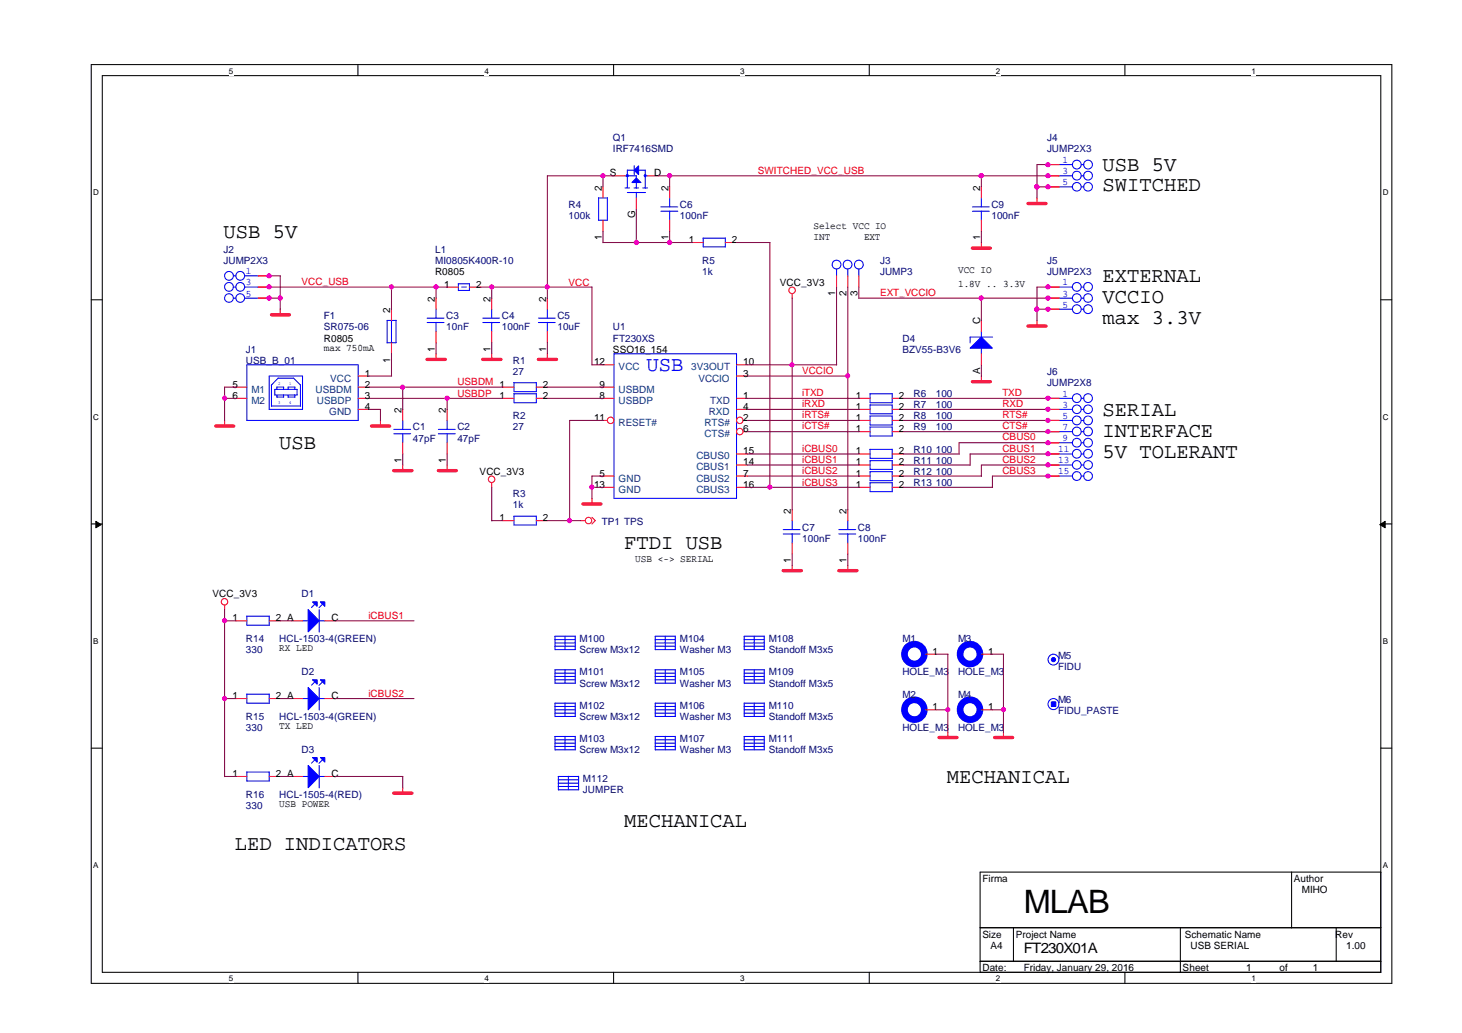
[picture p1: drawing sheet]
<svg xmlns="http://www.w3.org/2000/svg" width="297mm" height="210mm" viewBox="0 0 297 210" stroke-linecap="round" stroke-linejoin="round" font-family="sans-serif">
<path d="M18.5 13.1h264.3v186.7h-264.3zM20.8 15.4h259.7v182.2h-259.7z" fill="none" stroke="#000" stroke-width=".21"/>
<g fill="#fff">
<path d="M46.5 13.5h.9v1.8h-.9z"/>
<path d="M46.5 198h.9v1.8h-.9z"/>
</g>
<path d="M72.7 13.1v2.3M72.7 197.6v2.2" fill="none" stroke="#000" stroke-width=".21"/>
<g fill="#fff">
<path d="M98.5 13.5h.9v1.8h-.9z"/>
<path d="M98.5 198h.9v1.8h-.9z"/>
</g>
<path d="M124.7 13.1v2.3M124.7 197.6v2.2" fill="none" stroke="#000" stroke-width=".21"/>
<g fill="#fff">
<path d="M150.4 13.5h.9v1.8h-.9z"/>
<path d="M150.4 198h.9v1.8h-.9z"/>
</g>
<path d="M176.6 13.1v2.3M176.6 197.6v2.2" fill="none" stroke="#000" stroke-width=".21"/>
<g fill="#fff">
<path d="M202.4 13.5h.8v1.8h-.8z"/>
<path d="M202.4 198h.8v1.8h-.8z"/>
</g>
<path d="M228.6 13.1v2.3M228.6 197.6v2.2" fill="none" stroke="#000" stroke-width=".21"/>
<g fill="#fff">
<path d="M254.3 13.5h.9v1.8h-.9z"/>
<path d="M254.3 198h.9v1.8h-.9z"/>
<path d="M18.9 38.3h1.2v1.8h-1.2z"/>
<path d="M280.9 38.3h1.2v1.8h-1.2z"/>
<path d="M18.9 83.8h1.2v1.9h-1.2z"/>
<path d="M280.9 83.8h1.2v1.9h-1.2z"/>
</g>
<path d="M18.5 60.9h2.3M280.5 60.9h2.3" fill="none" stroke="#000" stroke-width=".21"/>
<g fill="#fff">
<path d="M18.9 129.4h1.1v1.8h-1.1z"/>
<path d="M280.9 129.4h1.1v1.8h-1.1z"/>
</g>
<path d="M18.5 106.5h2.3M280.5 106.5h2.3" fill="none" stroke="#000" stroke-width=".21"/>
<g fill="#000" stroke="#000" stroke-width=".2">
<path d="M19.5 105.9l1.1 .7-1.1 .6z" fill-rule="evenodd"/>
<path d="M280.3 106.6l1.1-.7v1.3z" fill-rule="evenodd"/>
</g>
<g fill="#fff">
<path d="M18.9 174.9h1.1v1.9h-1.1z"/>
<path d="M280.9 174.9h1.1v1.9h-1.1z"/>
</g>
<path d="M18.5 152h2.3M280.5 152h2.3M199.1 177.2h81.4v20.4h-81.4zM262.4 177.2v11.4M199.1 188.5h81.4M199.1 195.3h81.4M205.9 188.5v6.9M239.8 188.5v9.1M271.5 188.5v6.9" fill="none" stroke="#000" stroke-width=".21"/>
<g fill="none" stroke="#f00" stroke-width=".21">
<path d="M122.5 38v2.2M124.8 35.7h2.2M131.6 35.7h2.2M136.1 38v2.2M199.4 38v2.2M212.9 33.4h2.3M212.9 35.7h2.3M212.9 38h2.3M52.4 56.1h2.3M52.4 58.3h2.3M90.8 58.3h2.3M95.4 58.3h2.3"/>
<path d="M122.5 44.7v2.3M129.3 40.2v2.3M136.1 44.7v2.3M140.6 49.3h2.3M147.4 49.3h2.2M160.9 59.7v.9M170 56.1v2.2M172.3 56.1v2.2M174.5 56.1v2.2M199.4 44.7v2.3M199.4 49.3v1.2M210.7 40.2v1.2"/>
<path d="M212.9 58.3h2.3M47.9 78.7h2.3M52.4 60.6h2.3M56.9 62.8v1.2M72.8 76.4h2.3M72.8 78.7h2.3M79.5 62.8v2.3M79.5 69.6v2.3M88.6 60.6v2.2M88.6 67.4v2.2M88.6 71.9v1.2M99.9 60.6v2.2"/>
<path d="M99.9 67.4v2.2M99.9 71.9v1.2M102.1 78.7h2.3M109 78.7h2.2M111.2 60.6v2.2M111.2 67.4v2.2M111.2 71.9v1.2M122.5 78.7h2.3M122.5 74.1h2.3M149.6 76.4h2.3M149.6 74.1h2.3M199.4 65.1v2.3"/>
<path d="M199.4 71.9v2.2M199.4 76.4v1.2M210.7 65.1v1.2M212.9 60.6h2.3M212.9 62.8h2.3M45.6 85.4v1.2M47.9 80.9h2.3M72.8 80.9h2.3M72.8 83.2h2.3M77.3 85.4v1.2M81.8 83.2v2.2M81.8 90v2.2"/>
<path d="M81.8 94.5v1.2M90.8 83.2v2.2M90.8 90v2.2M90.8 94.5v1.2M99.9 98v1M102.1 80.9h2.3M109 80.9h2.2M122.5 96.7h2.3M122.5 99h2.3M122.5 80.9h2.3M122.5 85.4h.9M149.6 92.2h2.3"/>
<path d="M149.6 96.7h2.3M149.6 99h2.3M149.6 80.9h2.3M149.6 83.2h2.3M149.6 94.5h2.3M151 85.4h.9M151 87.7h.9M174.5 92.2h2.3M174.5 96.7h2.3M174.5 99h2.3M174.5 80.9h2.3M174.5 83.2h2.3"/>
<path d="M174.5 85.4h2.3M174.5 87.7h2.3M174.5 94.5h2.3M181.3 92.2h2.3M181.3 96.7h2.3M181.3 99h2.3M181.3 80.9h2.3M181.3 83.2h2.3M181.3 85.4h2.3M181.3 87.7h2.3M181.3 94.5h2.3M212.9 92.2h2.3"/>
<path d="M212.9 96.7h2.3M212.9 80.9h2.3M212.9 83.2h2.3M212.9 85.4h2.3M212.9 87.7h2.3M212.9 90h2.3M212.9 94.5h2.3M102.1 105.8h2.3M109 105.8h2.2M118 105.8h.9M120.3 101.3v1.1M120.3 105.1l.6 .7-.6 .7"/>
<path d="M160.9 103.5v2.3M160.9 110.3v2.3M160.9 114.9v1.1M172.3 103.5v2.3M172.3 110.3v2.3M172.3 114.9v1.1M45.6 122.9v1M47.9 126.2h2.3M54.7 126.2h2.2M59.2 126.2h2.3M66 126.2h2.2M188.1 132.9h2.2"/>
<path d="M199.4 132.9h2.2M47.9 157.8h2.3M47.9 141.9h2.3M54.7 157.8h2.2M54.7 141.9h2.2M59.2 157.8h2.3M59.2 141.9h2.3M66 157.8h2.2M66 141.9h2.2M188.1 144.2h2.2M192.6 148.8v1.1M199.4 144.2h2.2"/>
<path d="M203.9 148.8v1.1M81.8 160.1v1.1"/>
<circle cx="160.9" cy="59" r=".65"/>
<circle cx="99.9" cy="97.4" r=".65"/>
<circle cx="124.1" cy="85.4" r=".65"/>
<circle cx="150.3" cy="87.7" r=".65"/>
<circle cx="150.3" cy="85.4" r=".65"/>
<circle cx="119.6" cy="105.8" r=".65"/>
<circle cx="45.6" cy="122.3" r=".65"/>
</g>
<g fill="none" stroke="#f00" stroke-width=".68">
<path d="M197.6 50.4h3.6M208.9 41.4h3.6M55.2 64h3.6M86.8 73h3.7M98.1 73h3.7M109.4 73h3.7M197.6 77.6h3.6M208.9 66.3h3.6M43.9 86.6h3.6M75.5 86.6h3.7M80 95.6h3.7M89.1 95.6h3.6"/>
<path d="M118.4 102.4h3.7M159.1 116h3.7M170.4 116h3.7M190.8 149.9h3.6M202.1 149.9h3.6M80 161.2h3.7"/>
</g>
<g fill="none" stroke="#00f" stroke-width=".21">
<path d="M127 35.7h2.3v.5M127 38.2h.9M127.5 34.5v3.7M127.5 39.1h3.6M127.5 34.6h3.6M128.8 38.2h.9M128.9 33.7v1.8M129.3 37.1v1.1M129.3 39.1v1.1M130.6 38.2h1M131.1 35.7h.5M131.1 34.6v3.6"/>
<path d="M215.2 33.4h2.7M215.2 35.7h2.7M215.2 38h2.7M219.7 33.4h.5M219.7 35.7h.5M219.7 38h.5M47.4 56.1h.5M47.4 58.3h.5M49.7 56.1h2.7M49.7 58.3h2.7M93.1 57.7h2.3M93.1 57.7v1.4"/>
<path d="M93.1 59h2.3M93.8 58.3h.9M95.4 57.6v1.4M123.4 40.2v4.5h-1.8M123.4 40.2h-1.8v4.6M134.3 42.9h3.4M134.3 42h3.4M136.1 40.2v1.8M136.1 42.9v1.8M142.8 48.4h4.6M142.9 48.3v1.9h4.5M147.4 48.3v1.9"/>
<path d="M170 54.7v1.4M172.3 54.7v1.4M174.5 54.7v1.4M197.6 42.9h3.4M197.6 42h3.4M199.4 40.2v1.8M199.4 42.9v1.8M215.2 58.3h2.7M219.7 58.3h.5M47.4 60.6h.5M49.7 60.6h2.7M50.2 74.1h22.6v11.3h-22.6z"/>
<path d="M54.7 76.4h6.8v6.8h-6.8zM55.2 78.2v4.4M55.8 79.1h4.6v1.2h-4.6zM56.3 78.6v.5M56.3 78.7h1.4M56.5 76.8h3.1M56.5 76.8l-1.4 1.5M57.6 78.7v.5M58.5 78.6v.5M58.5 78.7h1.4M59.6 76.8l1.4 1.4M59.9 78.7v.5"/>
<path d="M61 78.2v4.3M79.5 65.1v4.5M80.5 65.1v4.5h-1.9M80.5 65.1h-1.8v4.6M86.8 65.5h3.4M86.8 64.6h3.4M88.6 62.8v1.8M88.6 65.5v1.9M98.1 65.5h3.4M98.1 64.6h3.4M99.9 62.8v1.8M99.9 65.5v1.9"/>
<path d="M104.4 77.8h4.6M104.4 80v1.8h4.6M104.4 77.7v1.9h4.6M109 77.7v1.9M109 80v1.8M109.4 65.5h3.4M109.4 64.6h3.4M111.2 62.8v1.8M111.2 65.5v1.9M124.8 71.9h24.8v29.4h-24.8zM176.8 80v1.8h4.5M181.3 80v1.8"/>
<path d="M199.4 67.3v1.2M199.4 70.7v1.2M201.7 68.5h-4.6v1.2M215.2 60.6h2.7M215.2 62.8h2.7M219.7 60.6h.5M219.7 62.8h.5M55.2 82.5h5.9M56.3 80.3v.4h1.4M57.6 80.2v.5M58.5 80.3v.4h1.4M59.9 80.2v.5"/>
<path d="M80 88.1h3.4M80 87.3h3.4M81.8 85.4v1.9M81.8 88.1v1.9M89.1 88.1h3.4M89.1 87.3h3.4M90.8 85.4v1.9M90.8 88.1v1.9M104.4 80h4.6M176.7 91.3h4.6M176.7 95.8h4.6M176.7 98.1h4.6"/>
<path d="M176.7 80h4.6M176.7 82.3h4.6M176.7 86.8h4.6M176.7 93.6h4.6M176.8 82.3v1.8h4.5M176.8 86.7v1.9h4.5M176.8 91.3v1.8h4.5M176.8 93.6v1.8h4.5M176.8 95.8v1.9h4.5M176.8 98v1.9h4.5M181.3 86.4v-1.9h-4.5v1.9h4.5M181.3 82.3v1.8"/>
<path d="M181.3 86.7v1.9M181.3 91.3v1.8M181.3 93.6v1.8M181.3 95.8v1.9M181.3 98v1.9M215.2 83.2h2.7M215.2 85.4h2.7M215.2 80.9h2.7M215.2 87.7h2.7M215.2 90h2.7M215.2 92.2h2.7M215.2 94.5h2.7"/>
<path d="M215.2 96.7h2.7M219.7 83.2h.5M219.7 85.4h.5M219.7 80.9h.5M219.7 87.7h.5M219.7 90h.5M219.7 92.2h.5M219.7 94.5h.5M219.7 96.7h.5M104.4 104.9h4.6M104.4 104.9v1.8h4.6M109 104.9v1.8"/>
<path d="M159.1 108.5h3.5M159.1 107.6h3.5M160.9 105.8v1.8M160.9 108.5v1.8M170.4 108.5h3.5M170.4 107.6h3.5M172.3 105.8v1.8M172.3 108.5v1.8M50.1 125.2h4.6v1.8M50.2 125.2v1.8h4.5M61.5 126.2h1.1M64 122.7l-.7 .7"/>
<path d="M64 138.5l-.7 .7M64.9 123.9v4.5M64.9 139.7v4.6M64.9 126.2h1.1M65.5 122.8l-.7 .7M65.5 138.6l-.7 .7M112.7 129.3l4.2-.1v2.8M112.7 130h4.2M112.7 131.3h4.2M112.7 130.6h4.2M112.7 136.8h4.2M112.7 138.1h4.2"/>
<path d="M112.7 137.5h4.2M112.7 136.1h4.2M112.8 132h4.1M112.8 129.3v2.7M112.8 136.1v2.8M112.8 138.8h4.1M114.8 129.2v2.8M114.8 136.1v2.7M116.9 136.1v2.7M133.1 130h4.1M133.1 131.3h4.1M133.1 130.6h4.1"/>
<path d="M133.1 129.3h4.1v2.7M133.1 136.8h4.1M133.1 138.1h4.1M133.1 137.5h4.1M133.1 136.1h4.1M133.1 132h4.1M133.1 138.8h4.1M133.1 129.3v2.7M133.1 136.1v2.8M135.2 129.2v2.8M135.2 136.1v2.7M137.2 136.1v2.7"/>
<path d="M151.2 130h4.1M151.2 131.3h4.1M151.2 130.6h4.1M151.2 129.3h4.1v2.7M151.2 136.8h4.1M151.2 138.1h4.1M151.2 137.5h4.1M151.2 136.1h4.1M151.2 132h4.1M151.2 138.8h4.1M151.2 129.3v2.7M151.2 136.1v2.8"/>
<path d="M153.2 129.2v2.8M153.2 136.1v2.7M155.3 136.1v2.7M187.8 132.9h.3M199.1 132.9h.3M50.1 156.9h4.6M50.1 141.1h4.6M50.2 141v1.9h4.5M50.2 156.8v1.9h4.5M54.7 141v1.9M54.7 156.8v1.9M61.5 157.8h1.1"/>
<path d="M61.5 141.9h1.1M64 154.3l-.7 .8M64.9 157.8h1.1M64.9 155.5v4.6M64.9 141.9h1.1M65.5 154.4l-.7 .7M112.7 143.6h4.2M112.7 144.9h4.2M112.7 144.2h4.2M112.7 142.9h4.2M112.7 150.3h4.2M112.7 151.7h4.2"/>
<path d="M112.7 151h4.2M112.7 149.7h4.2M112.8 142.9v2.7M112.8 149.7v2.7h4.1M112.8 145.6h4.1M113.4 158.5h4.2M113.4 159.8h4.2M113.4 159.1h4.2M113.4 157.8h4.2M113.4 157.8v2.7h4.2M114.8 142.8v2.8M114.8 149.6v2.8"/>
<path d="M115.5 157.7v2.8M116.9 142.8v2.8M116.9 149.6v2.8M117.6 157.7v2.8M133.1 143.6h4.1M133.1 144.9h4.1M133.1 144.2h4.1M133.1 142.9h4.1M133.1 150.3h4.1M133.1 151.7h4.1M133.1 151h4.1M133.1 149.7h4.1"/>
<path d="M133.1 145.6h4.1M133.1 149.7v2.7h4.1M133.1 142.9v2.7M135.2 142.8v2.8M135.2 149.6v2.8M137.2 142.8v2.8M137.2 149.6v2.8M151.2 143.6h4.1M151.2 144.9h4.1M151.2 144.2h4.1M151.2 142.9h4.1M151.2 150.3h4.1"/>
<path d="M151.2 151.7h4.1M151.2 151h4.1M151.2 149.7h4.1M151.2 145.6h4.1M151.2 149.7v2.7h4.1M151.2 142.9v2.7M153.2 142.8v2.8M153.2 149.6v2.8M155.3 142.8v2.8M155.3 149.6v2.8M187.8 144.2h.3M199.1 144.2h.3"/>
<circle cx="218.8" cy="33.4" r=".89"/>
<circle cx="218.8" cy="35.7" r=".89"/>
<circle cx="218.8" cy="38" r=".88"/>
<circle cx="221.1" cy="33.4" r=".89"/>
<circle cx="221.1" cy="35.7" r=".89"/>
<circle cx="221.1" cy="38" r=".88"/>
<circle cx="46.5" cy="58.3" r=".89"/>
<circle cx="46.5" cy="56.1" r=".89"/>
<circle cx="48.8" cy="58.3" r=".89"/>
<circle cx="48.8" cy="56.1" r=".89"/>
<circle cx="170" cy="53.8" r=".89"/>
<circle cx="172.2" cy="53.8" r=".89"/>
<circle cx="174.5" cy="53.8" r=".89"/>
<circle cx="218.8" cy="58.3" r=".89"/>
<circle cx="221.1" cy="58.3" r=".89"/>
<circle cx="46.5" cy="60.6" r=".88"/>
<circle cx="48.8" cy="60.6" r=".88"/>
<circle cx="218.8" cy="62.8" r=".89"/>
<circle cx="218.8" cy="60.6" r=".88"/>
<circle cx="221.1" cy="62.8" r=".89"/>
<circle cx="221.1" cy="60.6" r=".88"/>
<circle cx="218.8" cy="92.2" r=".89"/>
<circle cx="218.8" cy="96.7" r=".89"/>
<circle cx="218.8" cy="90" r=".89"/>
<circle cx="218.8" cy="87.7" r=".89"/>
<circle cx="218.8" cy="80.9" r=".89"/>
<circle cx="218.8" cy="85.4" r=".89"/>
<circle cx="218.8" cy="94.5" r=".88"/>
<circle cx="218.8" cy="83.2" r=".88"/>
<circle cx="221.1" cy="92.2" r=".89"/>
<circle cx="221.1" cy="96.7" r=".89"/>
<circle cx="221.1" cy="90" r=".89"/>
<circle cx="221.1" cy="87.7" r=".89"/>
<circle cx="221.1" cy="80.9" r=".89"/>
<circle cx="221.1" cy="85.4" r=".89"/>
<circle cx="221.1" cy="94.5" r=".88"/>
<circle cx="221.1" cy="83.2" r=".88"/>
<circle cx="214" cy="134" r="1.1"/>
<circle cx="214" cy="143.1" r="1.11"/>
</g>
<g fill="#00f" stroke="#00f" stroke-width=".21">
<path d="M213.6 142.6h.9v1h-.9z" fill-rule="evenodd"/>
<path d="M62.6 123.9l2.3 2.3-2.3 2.2z" fill-rule="evenodd"/>
<path d="M63.5 122.3h.9v.9z" fill-rule="evenodd"/>
<path d="M65.1 122.3h.9v.9z" fill-rule="evenodd"/>
<path d="M62.6 139.7l2.3 2.2-2.3 2.3z" fill-rule="evenodd"/>
<path d="M63.5 138.1h.9v.9z" fill-rule="evenodd"/>
<path d="M65.1 138.1h.9v.9z" fill-rule="evenodd"/>
<path d="M62.6 155.5l2.3 2.3-2.3 2.3z" fill-rule="evenodd"/>
<path d="M63.5 153.9h.9v1z" fill-rule="evenodd"/>
<path d="M65.1 153.9h.9v1z" fill-rule="evenodd"/>
<path d="M197.1 70.7l2.3-2.2 2.2 2.2z" fill-rule="evenodd"/>
<path d="M129.3 36.2l.9 .9h-1.8z" fill-rule="evenodd"/>
<path d="M128.9 34.6l.8-.9v1.8z" fill-rule="evenodd"/>
<path d="M130.9 35.5h.3v.3h-.3z" fill-rule="evenodd"/>
<circle cx="127.5" cy="35.7" r=".21"/>
<circle cx="214" cy="134" r=".43"/>
</g>
<g fill="none" stroke="#00f" stroke-width="1.4">
<circle cx="185.8" cy="132.9" r="2.01"/>
<circle cx="197.1" cy="132.9" r="2.01"/>
<circle cx="185.8" cy="144.2" r="2.01"/>
<circle cx="197.1" cy="144.2" r="2.01"/>
</g>
<g fill="none" stroke="#800040" stroke-width=".21">
<path d="M122.5 35.7v2.3M124.8 35.7h-13.6v24.9M133.8 35.7h79.2M136.1 35.7v2.3M199.4 35.7v2.3M210.7 38h2.3M213 33.4h-2.3v6.9M54.7 58.3h36.2M54.7 56.1h2.3M56.9 56.1v6.8M79.5 58.3v4.5M88.6 58.3v2.3"/>
<path d="M97.7 58.3h22.6M99.9 58.3v2.3M120.3 58.3v15.9M122.5 47v2.3M122.5 49.3h18.1M129.3 42.5v6.8M136.1 47v2.3M149.6 49.3h6.9l-.1 49.8M170 58.3v15.9M172.3 58.3v45.3M174.5 58.3v2.3M199.4 47v2.3"/>
<path d="M213 58.3h-2.3v6.9M48 78.7h-2.4v6.8M54.7 60.6h2.3M75.1 76.4h4.5M75.1 78.7h27.1M79.5 71.8v4.6M81.8 78.7v4.5M88.6 69.6v2.3M99.9 69.6v2.3M111.2 78.7h11.4M111.2 69.6v2.3M120.3 74.1h2.3"/>
<path d="M151.9 76.4h20.4M151.9 74.1h18.1M160.9 60.6v43M174.5 60.6h38.5M199.4 60.6v4.6M199.4 74.1v2.4M210.7 62.8h2.3M45.6 80.9h2.4M75.1 83.2h2.2M75.1 80.9h27.1M77.3 83.2v2.3M81.8 92.2v2.3"/>
<path d="M90.8 80.9v2.3M90.8 92.2v2.3M99.9 99v6.8M111.2 80.9h11.4M120.3 99h2.3M122.6 96.7h-2.3v4.6M122.6 85.4h-6.9v20.4M151.9 83.2h22.6M151.9 80.9h22.6M151.9 85.4h22.6M151.9 87.7h22.6M151.9 96.7h22.6"/>
<path d="M151.9 99h22.6M151.9 94.5h22.6M151.9 92.2h22.6M183.6 83.2h29.4M183.6 80.9h29.4M183.6 85.4h29.4M183.6 87.7h29.4M183.6 96.7h15.8M183.6 99h18.1M183.6 94.5h13.5M183.6 92.2h11.3M213 96.7h-11.4v2.4"/>
<path d="M213 94.5h-13.6v2.3M213 92.2h-15.9v2.3M213 90h-18.1v2.3M99.9 105.8h2.3M111.2 105.8h6.8M160.9 112.6v2.3M172.3 112.6v2.3M45.6 126.2h2.4M45.6 123.9v33.9M56.9 126.2h2.4M68.2 126.2h15.9M190.3 132.9h2.3"/>
<path d="M192.6 132.9v15.9M201.6 132.9h2.3M203.9 132.9v15.9M45.6 157.8h2.4M45.6 141.9h2.4M56.9 157.8h2.4M56.9 141.9h2.4M68.2 157.8h13.7M68.2 141.9h15.9M81.8 157.8v2.3M190.3 144.2h2.3M201.6 144.2h2.3"/>
</g>
<g fill="#f0f" stroke="#f0f" stroke-width=".21">
<circle cx="81.8" cy="78.7" r=".43"/>
<circle cx="90.8" cy="80.9" r=".43"/>
<circle cx="99.9" cy="58.3" r=".43"/>
<circle cx="111.2" cy="58.3" r=".43"/>
<circle cx="172.2" cy="76.4" r=".43"/>
<circle cx="160.9" cy="74.1" r=".43"/>
<circle cx="45.6" cy="142" r=".43"/>
<circle cx="45.6" cy="126.1" r=".43"/>
<circle cx="45.6" cy="80.9" r=".43"/>
<circle cx="54.7" cy="58.3" r=".43"/>
<circle cx="79.5" cy="58.3" r=".43"/>
<circle cx="56.9" cy="60.6" r=".44"/>
<circle cx="156.4" cy="99" r=".43"/>
<circle cx="88.6" cy="58.3" r=".43"/>
<circle cx="212.9" cy="80.9" r=".43"/>
<circle cx="212.9" cy="83.2" r=".44"/>
<circle cx="212.9" cy="85.4" r=".43"/>
<circle cx="212.9" cy="87.7" r=".43"/>
<circle cx="212.9" cy="90" r=".43"/>
<circle cx="212.9" cy="92.2" r=".43"/>
<circle cx="212.9" cy="94.5" r=".44"/>
<circle cx="212.9" cy="96.7" r=".43"/>
<circle cx="115.7" cy="105.8" r=".44"/>
<circle cx="120.2" cy="99" r=".43"/>
<circle cx="54.7" cy="60.6" r=".44"/>
<circle cx="192.6" cy="144.2" r=".43"/>
<circle cx="54.7" cy="56.1" r=".43"/>
<circle cx="203.9" cy="144.2" r=".43"/>
<circle cx="199.3" cy="60.6" r=".44"/>
<circle cx="212.9" cy="60.6" r=".44"/>
<circle cx="212.9" cy="58.3" r=".43"/>
<circle cx="210.6" cy="62.8" r=".43"/>
<circle cx="212.9" cy="62.8" r=".43"/>
<circle cx="122.5" cy="35.7" r=".43"/>
<circle cx="136" cy="49.3" r=".44"/>
<circle cx="129.3" cy="49.3" r=".44"/>
<circle cx="199.3" cy="35.7" r=".43"/>
<circle cx="212.9" cy="35.7" r=".43"/>
<circle cx="136.1" cy="35.7" r=".43"/>
<circle cx="212.9" cy="33.5" r=".43"/>
<circle cx="210.6" cy="38" r=".44"/>
<circle cx="212.9" cy="38" r=".44"/>
</g>
<text font-size="6.6" x="208" y="185.5">MLAB</text>
<g font-size="4.3">
<text x="224" y="34.8">USB 5V</text>
<text x="224" y="38.7">SWITCHED</text>
<text x="45.4" y="48.3">USB 5V</text>
<text x="224" y="57.4">EXTERNAL</text>
<text x="224" y="61.7">VCCIO</text>
<text x="224" y="65.9">max 3.3V</text>
<text x="224" y="84.5">SERIAL</text>
<text x="224" y="88.7">INTERFACE</text>
<text x="56.7" y="91.3">USB</text>
<text x="224" y="93">5V TOLERANT</text>
<text x="126.8" y="111.6">FTDI USB</text>
<text x="192.4" y="159.1">MECHANICAL</text>
<text x="47.7" y="172.6">LED INDICATORS</text>
<text x="126.8" y="168.1">MECHANICAL</text>
</g>
<text font-size="4.3" fill="#00f" x="131.4" y="75.5">USB</text>
<text font-size="2.9" x="208" y="193.6">FT230X01A</text>
<g font-size="2" fill="#000080">
<text x="124.5" y="28.7">Q1</text>
<text x="212.7" y="28.7">J4</text>
<text x="124.5" y="31">IRF7416SMD</text>
<text x="212.7" y="31">JUMP2X3</text>
<text x="115.5" y="42.3">R4</text>
<text x="115.5" y="44.5">100k</text>
<text x="138.1" y="42.3">C6</text>
<text x="138.1" y="44.5">100nF</text>
<text x="201.4" y="42.3">C9</text>
<text x="201.4" y="44.5">100nF</text>
<text x="45.4" y="51.3">J2</text>
<text x="45.4" y="53.6">JUMP2X3</text>
<text x="88.4" y="51.3">L1</text>
<text x="88.4" y="53.6">MI0805K400R-10</text>
<text x="142.7" y="53.6">R5</text>
<text x="178.8" y="53.6">J3</text>
<text x="212.7" y="53.6">J5</text>
<text x="142.7" y="55.9">1k</text>
<text x="178.8" y="55.9">JUMP3</text>
<text x="212.7" y="55.9">JUMP2X3</text>
<text x="65.8" y="64.9">F1</text>
<text x="90.6" y="64.9">C3</text>
<text x="101.9" y="64.9">C4</text>
<text x="113.2" y="64.9">C5</text>
<text x="50" y="71.7">J1</text>
<text x="65.8" y="67.2">SR075-06</text>
<text x="90.6" y="67.2">10nF</text>
<text x="101.9" y="67.2">100nF</text>
<text x="113.2" y="67.2">10uF</text>
<text x="124.5" y="67.2">U1</text>
<text x="124.5" y="69.4">FT230XS</text>
<text x="183.3" y="69.4">D4</text>
<text x="183.3" y="71.7">BZV55-B3V6</text>
<text x="50" y="73.9">USB_B_01</text>
<text x="104.2" y="73.9">R1</text>
<text x="104.2" y="76.2">27</text>
<text x="212.7" y="76.2">J6</text>
<text x="185.6" y="80.7">R6</text>
<text x="185.6" y="83">R7</text>
<text x="190.1" y="80.7">100</text>
<text x="190.1" y="83">100</text>
<text x="212.7" y="78.5">JUMP2X8</text>
<text x="83.9" y="87.5">C1</text>
<text x="83.9" y="89.8">47pF</text>
<text x="92.9" y="87.5">C2</text>
<text x="92.9" y="89.8">47pF</text>
<text x="104.2" y="85.2">R2</text>
<text x="104.2" y="87.5">27</text>
<text x="185.6" y="85.2">R8</text>
<text x="185.6" y="87.5">R9</text>
<text x="190.1" y="85.2">100</text>
<text x="190.1" y="87.5">100</text>
<text x="185.6" y="92">R10</text>
<text x="185.6" y="94.3">R11</text>
<text x="190.1" y="92">100</text>
<text x="190.1" y="94.3">100</text>
<text x="104.2" y="101.1">R3</text>
<text x="185.6" y="96.5">R12</text>
<text x="185.6" y="98.8">R13</text>
<text x="190.1" y="96.5">100</text>
<text x="190.1" y="98.8">100</text>
<text x="104.2" y="103.3">1k</text>
<text x="122.3" y="106.7">TP1 TPS</text>
<text x="163" y="107.8">C7</text>
<text x="174.3" y="107.8">C8</text>
<text x="163" y="110.1">100nF</text>
<text x="174.3" y="110.1">100nF</text>
<text x="61.3" y="121.4">D1</text>
<text x="50" y="130.4">R14</text>
<text x="56.7" y="130.4">HCL-1503-4(GREEN)</text>
<text x="117.8" y="130.4">M100</text>
<text x="138.1" y="130.4">M104</text>
<text x="156.2" y="130.4">M108</text>
<text x="183.3" y="130.4">M1</text>
<text x="194.6" y="130.4">M3</text>
<text x="50" y="132.7">330</text>
<text x="61.3" y="137.2">D2</text>
<text x="117.8" y="132.7">Screw M3x12</text>
<text x="117.8" y="137.2">M101</text>
<text x="138.1" y="132.7">Washer M3</text>
<text x="138.1" y="137.2">M105</text>
<text x="156.2" y="132.7">Standoff M3x5</text>
<text x="156.2" y="137.2">M109</text>
<text x="183.3" y="137.2">HOLE_M3</text>
<text x="194.6" y="137.2">HOLE_M3</text>
<text x="215" y="133.8">M5</text>
<text x="215" y="136.1">FIDU</text>
<text x="117.8" y="139.5">Screw M3x12</text>
<text x="117.8" y="144">M102</text>
<text x="138.1" y="139.5">Washer M3</text>
<text x="138.1" y="144">M106</text>
<text x="156.2" y="139.5">Standoff M3x5</text>
<text x="156.2" y="144">M110</text>
<text x="183.3" y="141.7">M2</text>
<text x="194.6" y="141.7">M4</text>
<text x="215" y="142.9">M6</text>
<text x="50" y="146.3">R15</text>
<text x="50" y="148.5">330</text>
<text x="56.7" y="146.3">HCL-1503-4(GREEN)</text>
<text x="117.8" y="146.3">Screw M3x12</text>
<text x="138.1" y="146.3">Washer M3</text>
<text x="156.2" y="146.3">Standoff M3x5</text>
<text x="183.3" y="148.5">HOLE_M3</text>
<text x="194.6" y="148.5">HOLE_M3</text>
<text x="215" y="145.1">FIDU_PASTE</text>
<text x="61.3" y="153">D3</text>
<text x="117.8" y="150.8">M103</text>
<text x="117.8" y="153">Screw M3x12</text>
<text x="138.1" y="150.8">M107</text>
<text x="138.1" y="153">Washer M3</text>
<text x="156.2" y="150.8">M111</text>
<text x="156.2" y="153">Standoff M3x5</text>
<text x="118.4" y="158.9">M112</text>
<text x="118.4" y="161.2">JUMPER</text>
<text x="50" y="162.1">R16</text>
<text x="50" y="164.4">330</text>
<text x="56.7" y="162.1">HCL-1505-4(RED)</text>
</g>
<g font-size="2">
<text x="123.9" y="35.8">S</text>
<text x="132.9" y="35.8">D</text>
<text x="122.3" y="38.8" transform="rotate(-90 122.3 38.8)">2</text>
<text x="135.8" y="38.8" transform="rotate(-90 135.8 38.8)">2</text>
<text x="199.1" y="38.8" transform="rotate(-90 199.1 38.8)">2</text>
<text x="129" y="44.3" transform="rotate(-90 129 44.3)">G</text>
<text x="165.3" y="46.5">Select VCC IO</text>
<text x="122.3" y="48.8" transform="rotate(-90 122.3 48.8)">1</text>
<text x="135.8" y="48.8" transform="rotate(-90 135.8 48.8)">1</text>
<text x="140" y="49.4">1</text>
<text x="148.7" y="49.4">2</text>
<text x="165.3" y="48.7">INT</text>
<text x="175.6" y="48.7">EXT</text>
<text x="199.1" y="48.8" transform="rotate(-90 199.1 48.8)">1</text>
<text x="88.4" y="55.9">R0805</text>
<text x="90.2" y="58.4">1</text>
<text x="96.7" y="58.4">2</text>
<text x="158.5" y="58.1">VCC_3V3</text>
<text x="194.6" y="55.5">VCC IO</text>
<text x="194.6" y="58.3">1.8V .. 3.3V</text>
<text x="79.3" y="63.7" transform="rotate(-90 79.3 63.7)">2</text>
<text x="88.3" y="61.4" transform="rotate(-90 88.3 61.4)">2</text>
<text x="99.7" y="61.4" transform="rotate(-90 99.7 61.4)">2</text>
<text x="111" y="61.4" transform="rotate(-90 111 61.4)">2</text>
<text x="169.7" y="60.1" transform="rotate(-90 169.7 60.1)">1</text>
<text x="172" y="60.1" transform="rotate(-90 172 60.1)">2</text>
<text x="174.2" y="60.1" transform="rotate(-90 174.2 60.1)">3</text>
<text x="199.1" y="65.9" transform="rotate(-90 199.1 65.9)">C</text>
<text x="65.8" y="71.3">max 750mA</text>
<text x="65.8" y="69.4">R0805</text>
<text x="88.3" y="71.4" transform="rotate(-90 88.3 71.4)">1</text>
<text x="99.7" y="71.4" transform="rotate(-90 99.7 71.4)">1</text>
<text x="111" y="71.4" transform="rotate(-90 111 71.4)">1</text>
<text x="124.5" y="71.7">SSO16_154</text>
<text x="74.1" y="76.5">1</text>
<text x="79.3" y="73.7" transform="rotate(-90 79.3 73.7)">1</text>
<text x="120.7" y="74.2">12</text>
<text x="151" y="74.2">10</text>
<text x="151" y="76.5">3</text>
<text x="199.1" y="76" transform="rotate(-90 199.1 76)">A</text>
<text x="47.2" y="78.8">5</text>
<text x="47.2" y="81">6</text>
<text x="74.1" y="78.8">2</text>
<text x="74.1" y="81">3</text>
<text x="74.1" y="83.3">4</text>
<text x="101.5" y="78.8">1</text>
<text x="101.5" y="81">1</text>
<text x="110.3" y="78.8">2</text>
<text x="110.3" y="81">2</text>
<text x="121.8" y="78.8">9</text>
<text x="121.8" y="81">8</text>
<text x="151" y="83.3">4</text>
<text x="151" y="81">1</text>
<text x="173.9" y="81">1</text>
<text x="173.9" y="83.3">1</text>
<text x="182.6" y="81">2</text>
<text x="182.6" y="83.3">2</text>
<text x="81.6" y="84" transform="rotate(-90 81.6 84)">2</text>
<text x="90.6" y="84" transform="rotate(-90 90.6 84)">2</text>
<text x="120.7" y="85.5">11</text>
<text x="151" y="85.5">2</text>
<text x="151" y="87.8">6</text>
<text x="173.9" y="85.5">1</text>
<text x="173.9" y="87.8">1</text>
<text x="182.6" y="85.5">2</text>
<text x="182.6" y="87.8">2</text>
<text x="81.6" y="94" transform="rotate(-90 81.6 94)">1</text>
<text x="90.6" y="94" transform="rotate(-90 90.6 94)">1</text>
<text x="151" y="94.6">14</text>
<text x="151" y="92.3">15</text>
<text x="173.9" y="92.3">1</text>
<text x="173.9" y="94.6">1</text>
<text x="182.6" y="92.3">2</text>
<text x="182.6" y="94.6">2</text>
<text x="97.5" y="96.5">VCC_3V3</text>
<text x="120.7" y="99.1">13</text>
<text x="121.8" y="96.8">5</text>
<text x="151" y="96.8">7</text>
<text x="151" y="99.1">16</text>
<text x="173.9" y="96.8">1</text>
<text x="173.9" y="99.1">1</text>
<text x="182.6" y="96.8">2</text>
<text x="182.6" y="99.1">2</text>
<text x="101.5" y="105.9">1</text>
<text x="110.3" y="105.9">2</text>
<text x="160.7" y="104.4" transform="rotate(-90 160.7 104.4)">2</text>
<text x="172" y="104.4" transform="rotate(-90 172 104.4)">2</text>
<text x="129.1" y="114.3">USB &lt;-&gt; SERIAL</text>
<text x="160.7" y="114.4" transform="rotate(-90 160.7 114.4)">1</text>
<text x="172" y="114.4" transform="rotate(-90 172 114.4)">1</text>
<text x="43.2" y="121.4">VCC_3V3</text>
<text x="47.2" y="126.3">1</text>
<text x="56" y="126.3">2 A</text>
<text x="67.4" y="126.3">C</text>
<text x="56.7" y="132.3">RX LED</text>
<text x="189.4" y="133">1</text>
<text x="200.7" y="133">1</text>
<text x="47.2" y="142">1</text>
<text x="56" y="142">2 A</text>
<text x="67.4" y="142">C</text>
<text x="56.7" y="148.2">TX LED</text>
<text x="189.4" y="144.3">1</text>
<text x="200.7" y="144.3">1</text>
<text x="47.2" y="157.9">1</text>
<text x="56" y="157.9">2 A</text>
<text x="67.4" y="157.9">C</text>
<text x="56.7" y="164">USB POWER</text>
<text x="199.6" y="179.3">Firma</text>
<text x="262.9" y="179.3">Author</text>
<text x="264.5" y="181.5">MIHO</text>
<text x="199.6" y="190.6">Size</text>
<text x="206.4" y="190.6">Project Name</text>
<text x="240.8" y="190.6">Schematic Name</text>
<text x="271.3" y="190.6">Rev</text>
<text x="199.6" y="197.4">Date:</text>
<text x="201.2" y="192.8">A4</text>
<text x="208" y="197.4">Friday, January 29, 2016</text>
<text x="240.3" y="197.4">Sheet</text>
<text x="241.9" y="192.8">USB SERIAL</text>
<text x="253.2" y="197.4">1</text>
<text x="260" y="197.4">of</text>
<text x="266.7" y="197.4">1</text>
<text x="273.5" y="192.8">1.00</text>
</g>
<g font-size="2" fill="#f00">
<text x="154" y="35.3">SWITCHED_VCC_USB</text>
<text x="61.3" y="57.9">VCC_USB</text>
<text x="115.5" y="58.1">VCC</text>
<text x="178.8" y="60.1">EXT_VCCIO</text>
<text x="163" y="76">VCCIO</text>
<text x="92.9" y="78.2">USBDM</text>
<text x="92.9" y="80.7">USBDP</text>
<text x="163" y="80.5">iTXD</text>
<text x="163" y="82.7">iRXD</text>
<text x="203.7" y="80.5">TXD</text>
<text x="203.7" y="82.7">RXD</text>
<text x="163" y="85">iRTS#</text>
<text x="163" y="87.3">iCTS#</text>
<text x="203.7" y="85">RTS#</text>
<text x="203.7" y="87.3">CTS#</text>
<text x="203.7" y="89.5">CBUS0</text>
<text x="163" y="94">iCBUS1</text>
<text x="163" y="91.8">iCBUS0</text>
<text x="203.7" y="91.8">CBUS1</text>
<text x="203.7" y="94">CBUS2</text>
<text x="163" y="96.3">iCBUS2</text>
<text x="163" y="98.8">iCBUS3</text>
<text x="203.7" y="96.3">CBUS3</text>
<text x="74.8" y="125.7">iCBUS1</text>
<text x="74.8" y="141.5">iCBUS2</text>
</g>
<g font-size="2" fill="#00f">
<text x="215.9" y="33.1">1</text>
<text x="215.9" y="35.4">3</text>
<text x="215.9" y="37.6">5</text>
<text x="50" y="55.7">1</text>
<text x="50" y="58">3</text>
<text x="215.9" y="58">1</text>
<text x="50" y="60.3">5</text>
<text x="215.9" y="60.3">3</text>
<text x="215.9" y="62.5">5</text>
<text x="215.9" y="80.6">1</text>
<text x="215.9" y="82.9">3</text>
<text x="215.9" y="85.1">5</text>
<text x="215.9" y="87.4">7</text>
<text x="215.9" y="89.6">9</text>
<text x="215" y="91.9">11</text>
<text x="215" y="94.2">13</text>
<text x="215" y="96.4">15</text>
</g>
<g font-size="2" fill="#004080">
<text x="67.1" y="77.5">VCC</text>
<text x="125.7" y="75.2">VCC</text>
<text x="140.4" y="75.2">3V3OUT</text>
<text x="141.9" y="77.5">VCCIO</text>
<text x="51.1" y="79.8">M1</text>
<text x="51.1" y="82.1">M2</text>
<text x="64.1" y="79.8">USBDM</text>
<text x="64.4" y="82.1">USBDP</text>
<text x="125.7" y="79.8">USBDM</text>
<text x="125.7" y="82.1">USBDP</text>
<text x="144.3" y="82.1">TXD</text>
<text x="66.9" y="84.3">GND</text>
<text x="125.7" y="86.5">RESET#</text>
<text x="143.1" y="86.5">RTS#</text>
<text x="143.1" y="88.8">CTS#</text>
<text x="144" y="84.3">RXD</text>
<text x="141.5" y="95.6">CBUS1</text>
<text x="141.5" y="93.4">CBUS0</text>
<text x="125.7" y="97.8">GND</text>
<text x="125.7" y="100.1">GND</text>
<text x="141.5" y="97.8">CBUS2</text>
<text x="141.5" y="100.1">CBUS3</text>
</g>
<g font-size="1.6">
<text x="46.5" y="15">5</text>
<text x="98.5" y="15">4</text>
<text x="150.4" y="15">3</text>
<text x="202.4" y="15">2</text>
<text x="254.3" y="15">1</text>
<text x="18.9" y="39.7">D</text>
<text x="280.9" y="39.7">D</text>
<text x="18.9" y="85.3">C</text>
<text x="280.9" y="85.3">C</text>
<text x="18.9" y="130.8">B</text>
<text x="280.9" y="130.8">B</text>
<text x="18.9" y="176.4">A</text>
<text x="280.9" y="176.4">A</text>
<text x="46.5" y="199.4">5</text>
<text x="98.5" y="199.4">4</text>
<text x="150.4" y="199.4">3</text>
<text x="202.4" y="199.4">2</text>
<text x="254.3" y="199.4">1</text>
</g>
<g font-size=".9" fill="#00f">
<text x="56.5" y="78.2">2</text>
<text x="56.5" y="82">3</text>
<text x="58.8" y="78.2">1</text>
<text x="58.8" y="82">4</text>
</g>
</svg>
